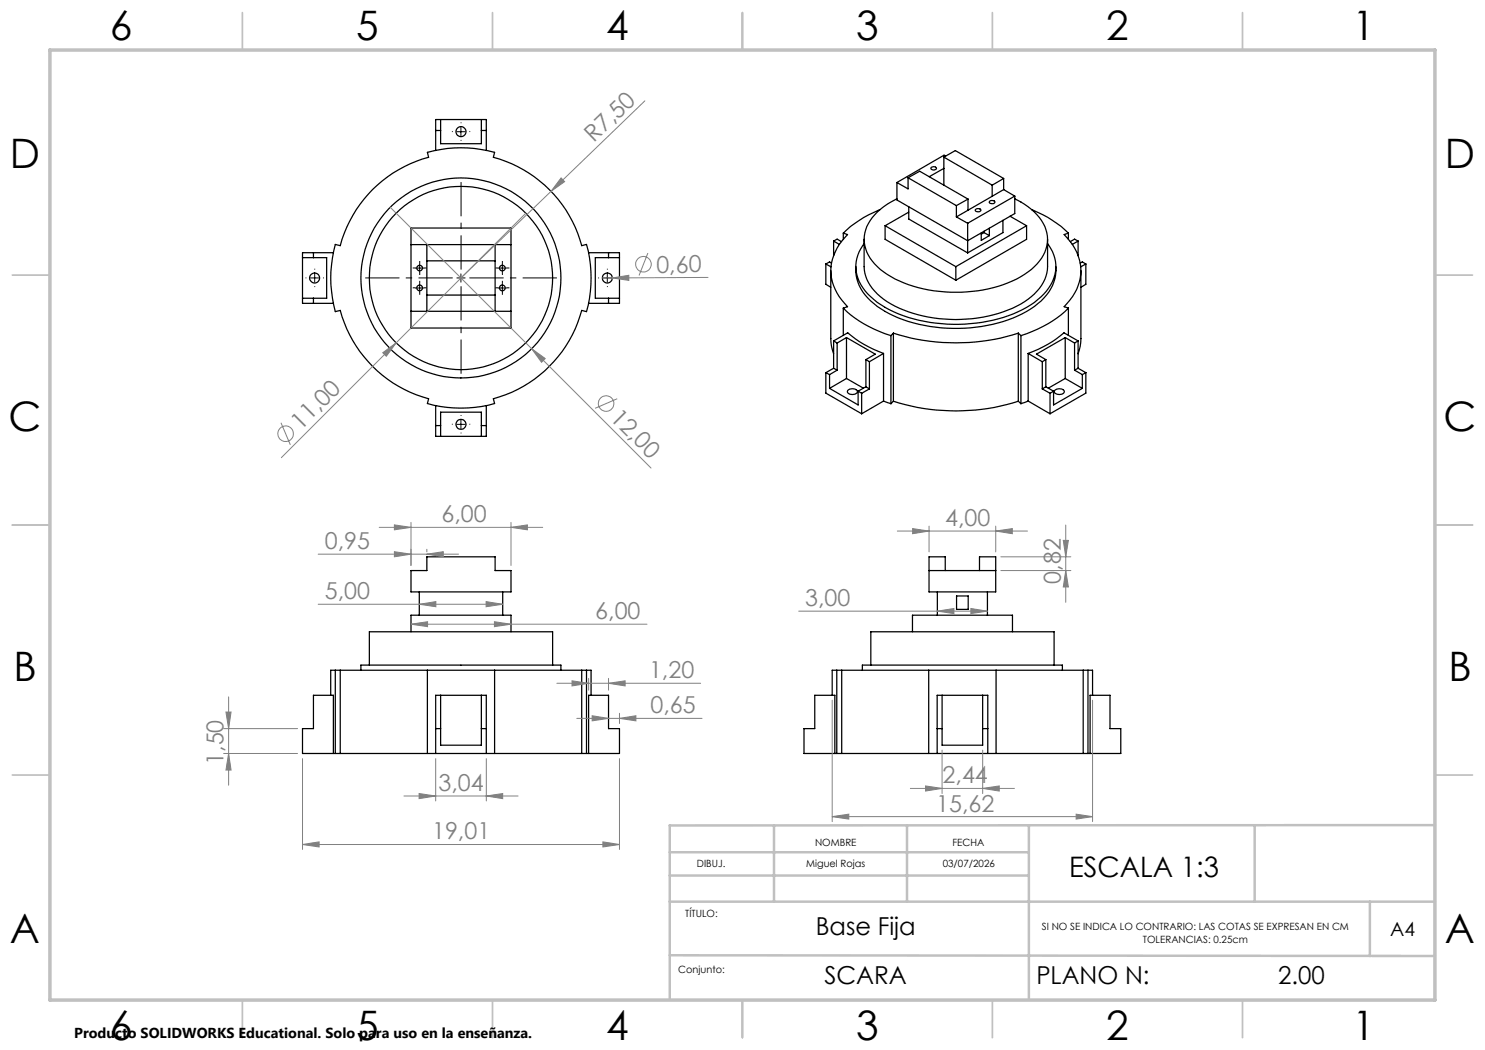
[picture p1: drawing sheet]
<svg xmlns="http://www.w3.org/2000/svg" width="297mm" height="210mm" viewBox="0 0 297 210" stroke-linecap="round" stroke-linejoin="round" font-family="sans-serif">
<g fill="none" stroke="#c0c0c0" stroke-width=".35">
<path d="M48.5 2.5v7.5M98.5 2.5v7.5M148.5 2.5v7.5M198.5 2.5v7.5M248.5 2.5v7.5M2.5 55h7.5M287 55h7.5M2.5 105h7.5M287 105h7.5M2.5 155h7.5M287 155h7.5M48.5 200v7.5"/>
<path d="M98.5 200v7.5M148.5 200v7.5M198.5 200v7.5M248.5 200v7.5"/>
</g>
<path d="M133.9 175.1h71.9M133.9 170.5h71.9M154.8 165.1v15.2M181.4 165.1v15.2M205.8 165.1v34.9M250.9 165.1v15.2M287 165l-153.1 .1v34.9M133.9 191.1l153.1 .1M133.9 180.3h153.1M274 180.3v10.9" fill="none" stroke="#c0c0c0" stroke-width=".5"/>
<path d="M10 10h277v190h-277z" fill="none" stroke="#c0c0c0" stroke-width=".7"/>
<g fill="none" stroke="#000" stroke-width=".25">
<path d="M74.5 37.9a25.4 25.4 0 0 1 11.2-6.4l-.2-1a25.1 25.1 0 0 1 13.4 0l-.2 1a25 25 0 0 1 17.6 17.6l1-.2a25.1 25.1 0 0 1 0 13.4l-1-.2a25.2 25.2 0 0 1-17.6 17.7l.2 .9a25.1 25.1 0 0 1-13.4 0l.2-.9a25 25 0 0 1-17.6-17.7l-1 .2a25.1 25.1 0 0 1 0-13.4l1 .2a25.4 25.4 0 0 1 6.4-11.2zM87.1 30.1v-6.2h10.2v6.2M87.1 26.1h1M88.1 23.9v4.8h8.2v-4.8M96.3 26.1h1M179.4 39.7a11.4 11.4 0 0 0-6.3 6.3 7.1 7.1 0 0 0 2.4 7.3 22.8 22.8 0 0 0 14.6 5.1 25.5 25.5 0 0 0 15.5-4 7.9 7.9 0 0 0 3.8-7.8 10.8 10.8 0 0 0-6.4-6.9M179.4 36.5v3.5l14.1 8.1 9.5-5.4v-3.5M181.6 35.6v2.2l-2.2-1.3M181.6 35.6l9.7 5.5M181.6 35.6l2.3-1.4 9.7 5.6M186.3 33.5a.62 .62 0 0 1 1 .3 .62 .62 0 0 1-1.1-.2zM188.8 31.4l9.6 5.6"/>
<path d="M188.8 31.4l2.3-1.3 9.6 5.6M188.8 31.4v5.6M188.8 33.7l-3 1.6M189.1 31.2l-.3-.2-9.4 5.5M193.6 39.8l-2.3 1.3M193.6 39.8v2.2M198.4 39.3l-7.1 4.1M198.4 37v2.3M200.7 37.9l-2.3 1.4M200.7 37.9l2.3 1.3M200.7 35.7l-2.3 1.3M200.7 35.7v2.2"/>
<path d="M203 39.2l-9.5 5.5M60.5 51.5h4.8v8.1h-4.8M62.7 50.5v1M62.7 59.6v1.1M66.7 50.5h-6.2v10.2h6.2M82.2 45.6h20v20h-20zM82.2 48.9h20M85.4 48.9v13.4M85.4 52.2h13.6M85.4 59h13.6M99 48.9v13.4M117.7 50.5h6.2v10.2h-6.2"/>
<path d="M121.7 50.5v1M121.7 59.6v1.1M123.9 51.5h-4.8v8.1h4.8M165.2 52.8v4.1l1 .6M165.2 52.8l1 .6M166.2 54.1v13.6l.1 1.5 .4 1.6M166.3 52.6l-.4-.2-.7 .4M166.7 48.2v2.9M166.7 48.2l1.2 .7M166.7 48.2l.7-.4 .9 .5M168.7 46.6l.8 .3a9.4 9.4 0 0 0-2.5 11l.8 1.4 1.7 2-.8 .3M168.7 46.6v1.3"/>
<path d="M171.2 53.3a8.5 8.5 0 0 0 3.6 7.4 25.9 25.9 0 0 0 15.8 5 28 28 0 0 0 16.3-4.4 9.1 9.1 0 0 0 4.3-8M172.8 47.9v5.4a8.8 8.8 0 0 0 4.6 7.1 28.5 28.5 0 0 0 23.3 2 13.5 13.5 0 0 0 8.3-6.6l.5-1.8v-6.1M172.8 48.7a7.3 7.3 0 0 0 .8 10.1 21.9 21.9 0 0 0 12.4 5.7 30.4 30.4 0 0 0 20.1-3.5 9.8 9.8 0 0 0 5.1-7.4 7.7 7.7 0 0 0-1.7-4.9M176 41.9a21.1 21.1 0 0 0-7.3 4.7M177 45.1v2.8l14.2 8.1M177 45.1l14.2 8.2M181.8 41.3v2.5l11.7 6.8M181.8 42.4l-4.8 2.7M191.2 53.3v2.7M191.3 41.1v2.3M191.3 43.4l2.2 1.3M193.5 44.7v5.9"/>
<path d="M195.2 41.9a.63 .63 0 0 1 1 .2 .67 .67 0 0 1-1.1-.1zM196.3 46.6v1.5l1.6-1M196.8 46.5l1.1 .6M196.8 46.2v.3M196.8 46.5l-.5 .3M197.9 45.6v1.5M197.9 40.2a.63 .63 0 0 1 1.1 .3 .63 .63 0 0 1-1.1-.2zM200.6 44.1v2.4l-7.1 4.1M202 43.2l3.3 1.9M205.3 45.1v2.8l-14.1 8.1M205.3 45.1l-14.1 8.2M206.3 41.9a21.1 21.1 0 0 1 7.4 4.7"/>
<path d="M213.7 46.6l-.9 .3a9.5 9.5 0 0 1 2.5 11l-.8 1.4-1.7 2 .9 .3M213.7 46.6v1.3M215.6 48.2v2.9M215.6 48.2l-1.1 .7M215.6 48.2l-.7-.4-.8 .5M216 52.6l.5-.2 .7 .4M216.2 54.1v13.6l-.2 1.5-.4 1.6M217.2 52.8v4.1l-1 .6M217.2 52.8l-1.1 .6M82.2 62.3h20M165.2 74.5v4.1l7.1 4.2M165.2 74.5l.7 .4"/>
<path d="M165.9 74.9v2.8M165.9 77.7l5.7 3.3v-2.8M166.7 68.2l2.8-1.6a22.4 22.4 0 0 0 7.2 4.1M166.7 68.2l.7 .4M166.7 73.7l.7 .3M166.7 68.2v5.5M166.7 73.7l-1.5 .8M167.4 74l-1.5 .9M167.4 68.6v5.4M168.7 61.6a22.8 22.8 0 0 0 9.5 5.5M168.7 61.6v5.5M169.3 67.5l5.7 3.3-1.8 1.1"/>
<path d="M169.3 67.5l-1.9 1.1M169.3 67.5v8.2M169.3 75.7l3.4 1.9M169.3 75.7l-3.4 2M169.6 78a1.24 1.24 0 0 1 1.9 .3 1.18 1.18 0 0 1-2 0zM171.6 78.2l.7 .5M172.3 78.7v4.1M173.2 71.9l.7 .4M173.2 77.4l.7 .4M173.2 71.9v5.5M173.2 77.4l-1.6 .8M173.9 77.8l-1.6 .9"/>
<path d="M173.9 72.3v5.5M176.7 70.7v9.5M176.7 70.7l-2.8 1.6M178.2 67.1v13.6M178.7 66.6a41.2 41.2 0 0 0 25 0M178.7 66.6l-.5 .5M178.7 66.6v13.6M203.7 66.6l.5 .5M203.7 66.6v13.6M204.2 67.1v13.6M205.6 70.7v9.5M205.6 70.7l2.9 1.6"/>
<path d="M208.5 72.3v5.5M208.5 77.8l1.5 .9M209.2 71.9l-.7 .4M209.2 77.4l-.7 .4M209.2 71.9v5.5M209.2 77.4l1.5 .8M210 78.7v4.1M210.7 78.2l-.7 .5M211 78a1.24 1.24 0 0 1 1.9 .3 1.18 1.18 0 0 1-2 0zM213 67.5l1.9 1.1M213 67.5l-5.7 3.3 1.9 1.1M213 67.5v8.2"/>
<path d="M213 75.7l-3.3 1.9M213 75.7l3.5 2M213.7 61.6a22.9 22.9 0 0 1-9.5 5.5M213.7 61.6v5.5M214.9 68.6v5.4M214.9 74l1.6 .9M215.6 68.2l-2.8-1.6a22.4 22.4 0 0 1-7.2 4.1M215.6 68.2l-.7 .4M215.6 73.7l-.7 .3M215.6 68.2v5.5M215.6 73.7l1.6 .8M216.5 77.7l-5.8 3.3v-2.8"/>
<path d="M216.5 74.9v2.8M217.2 74.5l-.7 .4M217.2 74.5v4.1l-7.2 4.2M87.1 81.1v6.2h10.2v-6.2M87.1 85.1h1M88.1 87.3v-4.9h8.2v4.9M96.3 85.1h1M176.7 80.2l1.5 .5M176.7 80.2l-4.4 2.6M178.7 80.2a41.2 41.2 0 0 0 25 0M178.7 80.2l-.5 .5M203.7 80.2l.5 .5"/>
<path d="M205.6 80.2l-1.4 .5M205.6 80.2l4.4 2.6M82.2 114.1h3.2v-2.7h13.6v2.7h3.2v4.3h-20zM83.9 118.4v4.6M100.5 118.4v4.6M185.8 114.1h13.3M187.5 118.4v4.6M189.1 114.1v-2.7h-3.3v7h13.3v-7h-3.2v2.7M191.3 119.2h2.3v2.7h-2.3zM197.5 118.4v4.6M62.7 139.1h4v11.6h-6.2v-5h2.2zM67.1 134h-1v5.1"/>
<path d="M67.1 134v16.7M67.1 134h1M68.1 134h17.4M68.1 134v16.7M72.2 134v-1h40v1M73.9 133v-6.6h36.6v6.6M82.2 126.4v-3.4h20v3.4M85.5 134h13.4M85.5 134v16.7M88.1 139.1v9.9h8.2v-9.9M98.9 134h17.4M98.9 134v16.7"/>
<path d="M116.3 134v16.7M116.3 134h1M117.3 134h.9v5.1M117.3 134v16.7M117.7 139.1h4v6.6h2.2v5h-6.2zM162.9 139.1h4.1v11.6h-6.2v-5h2.1zM167.4 134h-1v5.1M167.4 134h.9M167.4 134v16.7M168.3 134h17.4M168.3 134v16.7M172.5 134v-1h40v1"/>
<path d="M174.2 133v-6.6h36.6v6.6M182.5 126.4v-3.4h20v3.4M185.7 134h13.5M185.7 134v16.7M188.4 139.1v9.9h8.1v-9.9M199.2 134h17.4M199.2 134v16.7M216.6 134h1M216.6 134v16.7M217.6 134h.9v5.1M217.6 134v16.7M218 139.1h4v6.6h2.2v5h-6.2z"/>
<path d="M66.7 150.7h.4M67.1 150.7h1M68.1 150.7h17.4M85.5 150.7h1.6M87.1 150.7v-11.6h10.2v11.6M87.1 145.7h1M87.1 150.7h10.2M96.3 145.7h1M97.3 150.7h1.6M98.9 150.7h17.4M116.3 150.7h1M117.3 150.7h.4"/>
<path d="M167 150.7h.4M167.4 150.7h.9M168.3 150.7h17.4M185.7 150.7h1.7M187.4 145.7h1M187.4 150.7h10.2M187.4 150.7v-11.6h10.2v11.6M196.5 145.7h1.1M197.6 150.7h1.6M199.2 150.7h17.4M216.6 150.7h1M217.6 150.7h.4"/>
<circle cx="92.2" cy="26.3" r="1"/>
<circle cx="62.9" cy="55.6" r=".99"/>
<circle cx="83.9" cy="57.6" r=".58"/>
<circle cx="83.9" cy="53.6" r=".57"/>
<circle cx="92.2" cy="55.6" r="20"/>
<circle cx="92.2" cy="55.6" r="18.3"/>
<circle cx="100.5" cy="53.6" r=".57"/>
<circle cx="100.5" cy="57.6" r=".58"/>
<circle cx="121.5" cy="55.6" r="1"/>
<circle cx="92.2" cy="84.9" r=".99"/>
</g>
<g fill="none" stroke="#808080" stroke-width=".2">
<path d="M112.2 35.6l.7 .7-2.7 2zM129 20.2l-36.8 35.4M78 41.4l28.3 28.3M105.2 42.6l-48.9 48.9M120.5 55.6h1.9M122.4 55.6l3.4-.5v1zM129.6 50.6l-1.8 4.5M141.6 55.5l-19.2 .1M76.6 70.5l2.6-1.9-1.9 2.7zM106.3 69.7l2.7 2-.7 .8zM106.3 69.7l23.9 23.9M123.4 79.8l-4.4 1.9"/>
<path d="M56.2 84.6l1.9 4.4M63.6 110.8h28.1M75.8 105.5h32.7M78.9 110.3l3.3 .5-3.3 .6zM78.9 105l3.3 .5-3.3 .5zM82.2 104.5v8.6M85.4 110.8l3.3-.5v1.1zM85.4 109.8v.6M102.2 105.5l3.3-.5v1zM102.2 104.5v8.6M179.5 106.2h26M182.5 105.7l3.3 .5-3.3 .5z"/>
<path d="M185.8 105.2v5.2M199.1 106.2l3.4-.5v1zM199.1 105.2v5.2M200.2 111.4h14M200.2 114.1h14M212.7 108.1h1l-.6 3.3zM213.1 114.1l.6 3.3h-1zM213.1 105v15.5M45.7 139.4v17.6M63.6 120.9h36.9M82.2 124.8l3.3-.5v1zM82.2 124.8h47.2"/>
<path d="M83.9 120.9l3.3-.6v1zM97.2 120.3l3.3 .6-3.3 .4zM98.9 124.3l3.3 .5-3.3 .5zM111.4 136.7h28.7M114.4 136.2l3.3 .5-3.3 .5zM117.7 135.7v2.3M121.7 136.7l3.3-.5v1zM121.7 135.7v2.3M159.7 122.2h37.8M187.5 122.2l3.3-.5v1zM194.2 121.7l3.3 .5-3.3 .5zM44.7 145.7h14.8"/>
<path d="M44.7 150.7h14.8M45.2 142.4h1l-.5 3.3zM45.7 150.7l.5 3.3h-1zM60.5 151.7v18.2M80.8 159.2h22.8M83.8 158.7l3.3 .5-3.3 .5zM87.1 151.7v8.5M97.3 159.2l3.2-.5v1zM97.3 151.7v8.5M115.4 143.7h25M118.4 143.1l3.3 .6-3.3 .5zM123.9 143.7l3.3-.6v1.1z"/>
<path d="M123.9 142.7v2M123.9 151.7v18.2M166.4 140v24.3M182.1 157.7h20.8M185.1 157.2l3.3 .5-3.3 .5zM188.4 150v8.7M196.5 157.7l3.3-.5v1zM196.5 150v8.7M218.5 140v24.3M60.5 168.9l3.3-.5v1zM60.5 168.9h63.4M120.6 168.4l3.3 .5-3.3 .5z"/>
<path d="M166.4 163.3l3.4-.5v1zM166.4 163.3h52.1M215.2 162.8l3.3 .5-3.3 .5z"/>
<circle cx="128.7" cy="52.8" r="1.56"/>
<circle cx="57.1" cy="86.7" r="1.57"/>
<circle cx="121.2" cy="80.7" r="1.55"/>
</g>
<path d="M90.5 55.6h-17.5M92.2 53.9v-17.5M92.2 57.2v17.5M93.9 55.6h17.5" fill="none" stroke="#000" stroke-width=".2" stroke-dasharray="15.2 1.3 1.3 1.3" stroke-dashoffset="8.4" stroke-linecap="butt"/>
<g fill="none" stroke="#000" stroke-width=".2" stroke-dasharray="15.2 1.3 1.3 1.3" stroke-linecap="butt">
<path d="M90.5 26.3h-.1M92.2 24.6v-.1M92.2 28v.1M93.9 26.3h.1M61.3 55.6h-.2M62.9 53.9v-.2M62.9 57.2v.2M64.6 55.6h.2M83.1 53.6h-.6M83.1 57.6h-.6M83.9 52.8v-.6M83.9 54.4v.6"/>
<path d="M83.9 56.7v-.5M83.9 58.4v.6M84.8 53.6h.5M84.8 57.6h.5M99.6 53.6h-.5M99.6 57.6h-.5M100.5 52.8v-.6M100.5 54.4v.6M100.5 56.7v-.5M100.5 58.4v.6M101.3 53.6h.6M101.3 57.6h.6"/>
<path d="M119.8 55.6h-.2M121.5 53.9v-.2M121.5 57.2v.2M123.1 55.6h.2M90.5 84.9h-.1M92.2 83.2v-.2M92.2 86.5v.2M93.9 84.9h.1"/>
</g>
<g fill="none" stroke="#000" stroke-width=".2">
<path d="M91.4 26.3h1.6M92.2 25.5v1.7M62.1 55.6h1.6M62.9 54.8v1.6M83.1 53.6h1.7M83.1 57.6h1.7M83.9 52.8v1.7M83.9 56.8v1.6M91.4 55.6h1.6M92.2 54.8v1.6M99.6 53.6h1.7M99.6 57.6h1.7"/>
<path d="M100.5 52.8v1.7M100.5 56.8v1.6M120.6 55.6h1.7M121.5 54.8v1.6M91.4 84.9h1.6M92.2 84v1.7"/>
</g>
<g fill="#808080">
<path d="M122.4 55.6l3.4-.5v1z"/>
<path d="M112.2 35.6l.7 .7-2.7 2z"/>
<path d="M76.6 70.5l2.6-1.9-1.9 2.7z"/>
<path d="M106.3 69.7l2.7 2-.7 .8z"/>
<path d="M121.7 136.7l3.3-.5v1zM114.4 136.2l3.3 .5-3.3 .5zM85.4 110.8l3.3-.5v1.1zM78.9 110.3l3.3 .5-3.3 .6z"/>
<path d="M60.5 168.9l3.3-.5v1zM120.6 168.4l3.3 .5-3.3 .5zM78.9 105l3.3 .5-3.3 .5zM102.2 105.5l3.3-.5v1zM82.2 124.8l3.3-.5v1zM98.9 124.3l3.3 .5-3.3 .5zM187.5 122.2l3.3-.5v1zM194.2 121.7l3.3 .5-3.3 .5zM166.4 163.3l3.4-.5v1zM215.2 162.8l3.3 .5-3.3 .5z"/>
<path d="M83.9 120.9l3.3-.6v1zM97.2 120.3l3.3 .6-3.3 .4z"/>
<path d="M182.5 105.7l3.3 .5-3.3 .5zM199.1 106.2l3.4-.5v1z"/>
<path d="M83.8 158.7l3.3 .5-3.3 .5zM97.3 159.2l3.2-.5v1z"/>
<path d="M123.9 143.7l3.3-.6v1.1zM118.4 143.1l3.3 .6-3.3 .5z"/>
<path d="M185.1 157.2l3.3 .5-3.3 .5zM196.5 157.7l3.3-.5v1z"/>
<path d="M45.2 142.4h1l-.5 3.3zM45.7 150.7l.5 3.3h-1zM212.7 108.1h1l-.6 3.3zM213.1 114.1l.6 3.3h-1z"/>
</g>
<g font-size="8.1">
<text x="22" y="8">6</text>
<text x="71.2" y="8">5</text>
<text x="121.2" y="8">4</text>
<text x="171.2" y="8">3</text>
<text x="221.2" y="8">2</text>
<text x="270.5" y="8">1</text>
<text x="2" y="33.6">D</text>
<text x="289" y="33.6">D</text>
<text x="1.7" y="86.1">C</text>
<text x="288.7" y="86.1">C</text>
<text x="2.7" y="136.1">B</text>
<text x="289.7" y="136.1">B</text>
<text x="2" y="188.6">A</text>
<text x="289" y="188.6">A</text>
<text x="22" y="208">6</text>
<text x="71.2" y="208">5</text>
<text x="121.2" y="208">4</text>
<text x="171.2" y="208">3</text>
<text x="221.2" y="208">2</text>
<text x="270.5" y="208">1</text>
</g>
<text font-size="5.6" x="213.8" y="175.5">ESCALA 1:3</text>
<g font-size="4.9">
<text x="163.1" y="187">Base Fija</text>
<text x="164.9" y="196.8">SCARA</text>
<text x="207.3" y="196.8">PLANO N:</text>
<text x="255.6" y="196.8">2.00</text>
</g>
<g font-size="4.7" fill="#808080">
<text x="118.8" y="28.6" transform="rotate(-44 118.8 28.6)">R7,50</text>
<text x="131.3" y="54.5">0,60</text>
<text x="121.8" y="83.7" transform="rotate(45 121.8 83.7)">12,00</text>
<text x="60.2" y="86.1" transform="rotate(-45 60.2 86.1)">11,00</text>
<text x="88.3" y="104.4">6,00</text>
<text x="189" y="105.2">4,00</text>
<text x="65" y="109.8">0,95</text>
<text x="65" y="119.8">5,00</text>
<text x="212.2" y="116.7" transform="rotate(-90 212.2 116.7)">0,82</text>
<text x="119.1" y="123.8">6,00</text>
<text x="161" y="121.2">3,00</text>
<text x="129.8" y="135.6">1,20</text>
<text x="130.1" y="142.6">0,65</text>
<text x="44.7" y="153" transform="rotate(-90 44.7 153)">1,50</text>
<text x="87.7" y="158.2">3,04</text>
<text x="188.5" y="156.7">2,44</text>
<text x="86.4" y="167.9">19,01</text>
<text x="187.2" y="162.3">15,62</text>
</g>
<text font-size="3.9" x="278" y="187.2">A4</text>
<text font-size="2.9" x="14.9" y="207.6">Producto SOLIDWORKS Educational. Solo para uso en la enseñanza.</text>
<g font-size="2">
<text x="139.4" y="173.3">DIBUJ.</text>
<text x="161.2" y="173.3">Miguel Rojas</text>
<text x="163" y="169.1">NOMBRE</text>
<text x="188.5" y="173.3">03/07/2026</text>
<text x="190.5" y="169.1">FECHA</text>
<text x="137" y="183.5">TÍTULO:</text>
<text x="208.4" y="186.1">SI NO SE INDICA LO CONTRARIO: LAS COTAS SE EXPRESAN EN CM</text>
<text x="228.6" y="188.6">TOLERANCIAS: 0.25cm</text>
<text x="135.7" y="194.5">Conjunto:</text>
</g>
</svg>
